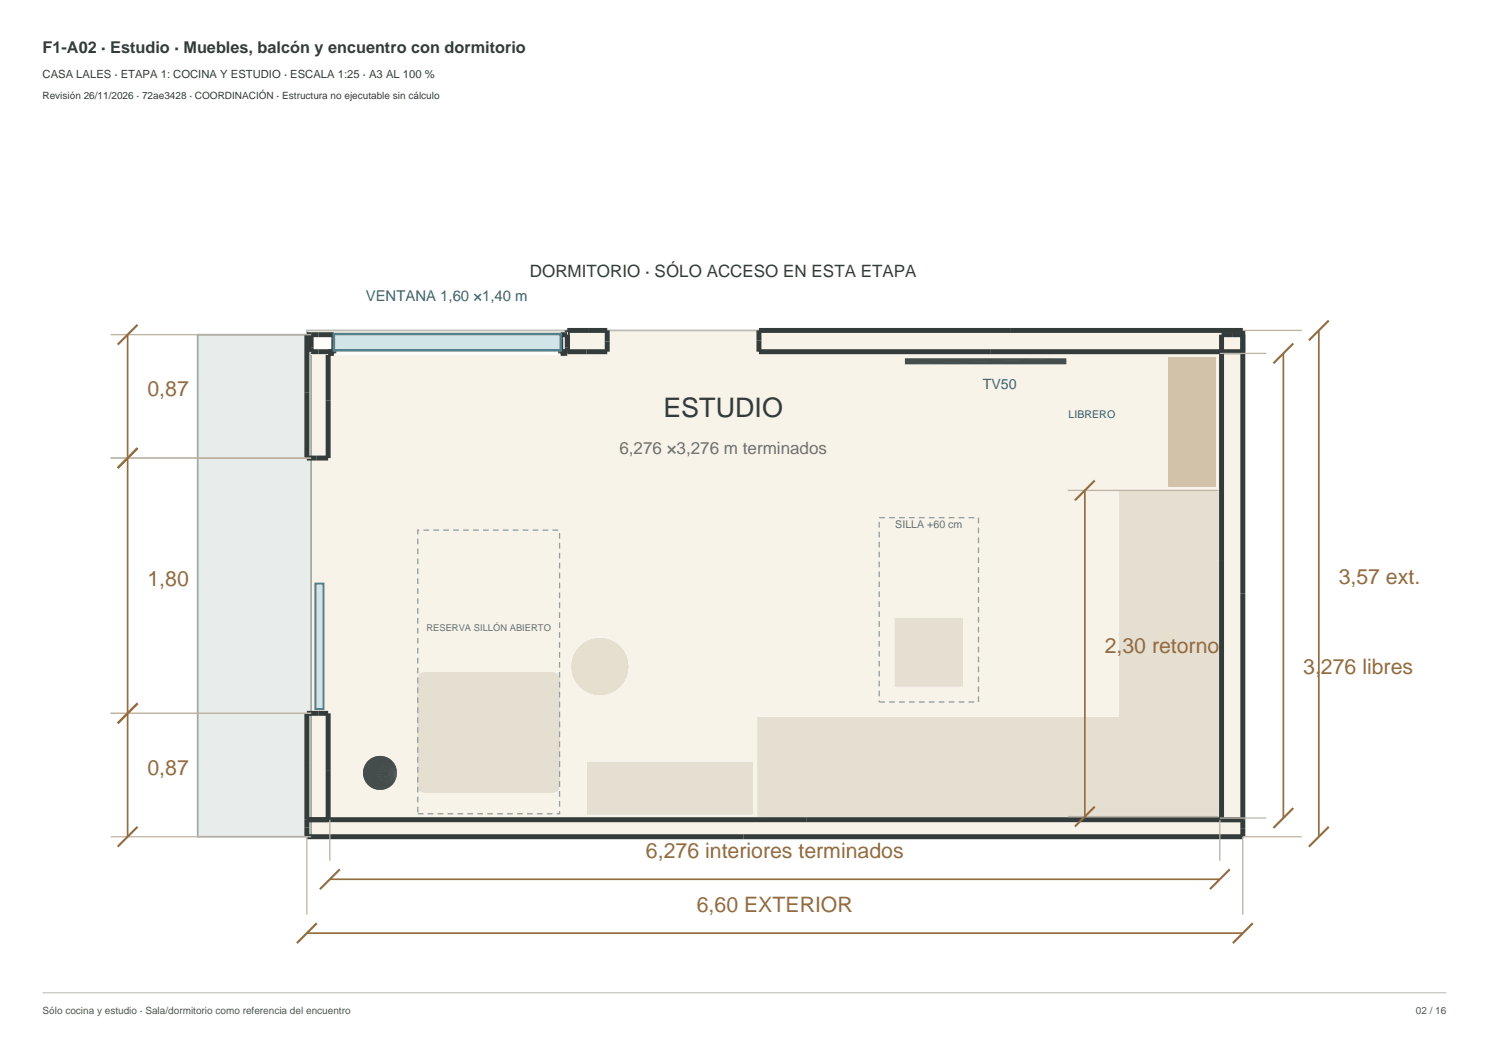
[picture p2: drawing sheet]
<svg xmlns="http://www.w3.org/2000/svg" width="420mm" height="297mm" viewBox="0 0 420 297" stroke-linecap="round" stroke-linejoin="round" font-family="sans-serif">
<path d="M86.6 93.2h264v142.8h-264z" fill-rule="evenodd" fill="#f7f3e9" stroke="#b8bcb7" stroke-width=".48"/>
<path d="M55.8 94.4h32v141.6h-32z" fill-rule="evenodd" fill="#e8ecea" stroke="#9ba7a4" stroke-width=".48"/>
<path d="M87.8 94.4v4.8h6.4v-4.8h-7.6v34.8h6v-34.8M160 94.4h-1.8v4.8h13.1v-6h-11.3v6M350.6 99.2h-136.5v-6h136.5v142.8h-264v-34.8h6v30M350.6 94.4h-6v136.8M86.6 231.2h264" fill="none" stroke="#343c3b" stroke-width="1.4" stroke-linecap="butt"/>
<g fill="#e5dfd2">
<path d="M213.7 230.3l130-28v28z"/>
<path d="M213.7 202.3h130l-130 28z"/>
<path d="M343.7 138.3v64h-28z"/>
<path d="M315.7 138.3h28l-28 64z"/>
<path d="M156 189.6l1.3 .5 .5 1.3z"/>
<path d="M156 189.6l1.8 1.8v30.4z"/>
<path d="M156 223.6l1.8-1.8-.5 1.3z"/>
<path d="M156 189.6l1.8 32.2-1.8 1.8z"/>
<path d="M118.4 190.1l1.2-.5-1.8 1.8z"/>
<path d="M119.6 189.6h36.4l-36.4 34z"/>
<path d="M119.6 223.6l36.4-34v34z"/>
<path d="M117.8 191.4l1.8-1.8-1.8 32.2z"/>
<path d="M119.6 189.6v34l-1.8-1.8z"/>
<path d="M117.8 221.8l1.8 1.8-1.2-.5z"/>
<path d="M151.6 190.6l1.3 .5 .5 1.3z"/>
<path d="M153.4 212.4l-.5 1.3-1.3 .5z"/>
<path d="M153.4 192.4v20l-1.8 1.8z"/>
<path d="M151.6 190.6l1.8 1.8-1.8 21.8z"/>
<path d="M122.8 191.1l1.2-.5-1.8 1.8z"/>
<path d="M124 190.6h27.6l-27.6 23.6z"/>
<path d="M124 214.2l27.6-23.6v23.6z"/>
<path d="M122.2 192.4l1.8-1.8-1.8 21.8z"/>
<path d="M124 190.6v23.6l-1.8-1.8z"/>
<path d="M122.2 212.4l1.8 1.8-1.2-.5z"/>
<path d="M152 213.6l1.3 .5 .5 1.3z"/>
<path d="M152 213.6l1.8 1.8v5.6z"/>
<path d="M153.8 221l-.5 1.3-1.3 .5z"/>
<path d="M152 213.6l1.8 7.4-1.8 1.8z"/>
<path d="M123.6 213.6h28.4v9.2z"/>
<path d="M122.4 214.1l1.2-.5-1.8 1.8z"/>
<path d="M121.8 215.4l1.8 7.4-1.8-1.8z"/>
<path d="M123.6 213.6l28.4 9.2h-28.4z"/>
<path d="M121.8 215.4l1.8-1.8v9.2z"/>
<path d="M121.8 221l1.8 1.8-1.2-.5z"/>
<path d="M156.2 190.4l1.2 .5 .4 1.1z"/>
<path d="M154.6 190.4h1.6l1.6 1.6z"/>
<path d="M153.5 190.9l1.1-.5-1.6 1.6z"/>
<path d="M154.6 190.4l3.2 1.6h-4.8z"/>
<path d="M156.2 222.8l1.6-1.6-.4 1.1z"/>
<path d="M157.8 192v29.2h-4.8z"/>
<path d="M153 192h4.8l-4.8 29.2z"/>
<path d="M154.6 222.8l3.2-1.6-1.6 1.6z"/>
<path d="M153 221.2h4.8l-3.2 1.6z"/>
<path d="M153 221.2l1.6 1.6-1.1-.5z"/>
<path d="M121 190.4l1.2 .5 .4 1.1z"/>
<path d="M118.3 190.9l1.1-.5-1.6 1.6z"/>
<path d="M117.8 192l1.6-1.6h1.6z"/>
<path d="M117.8 192l3.2-1.6 1.6 1.6z"/>
<path d="M122.6 221.2l-.4 1.1-1.2 .5z"/>
<path d="M122.6 192v29.2h-4.8z"/>
<path d="M117.8 192h4.8l-4.8 29.2z"/>
<path d="M117.8 221.2h4.8l-1.6 1.6z"/>
<path d="M117.8 221.2l3.2 1.6h-1.6z"/>
<path d="M117.8 221.2l1.6 1.6-1.1-.5z"/>
<path d="M271.6 174.4v19.2h-19.2z"/>
<path d="M252.4 174.4h19.2l-19.2 19.2z"/>
<path d="M165.6 229.6l46.6-14.5v14.5z"/>
<path d="M165.6 215.1h46.6l-46.6 14.5z"/>
<path d="M177 189.6l-.4 1.5-.7 1.3z"/>
<path d="M177 189.6l-1.1 2.8-1 1.3z"/>
<path d="M177 189.6l-2.1 4.1-1.3 1z"/>
<path d="M177 189.6l-3.4 5.1-1.3 .7z"/>
<path d="M177 189.6l-4.7 5.8-1.5 .4z"/>
<path d="M169.2 196l7.8-6.4-6.2 6.2z"/>
<path d="M167.6 195.8l9.4-6.2-7.8 6.4z"/>
<path d="M166.1 195.4l10.9-5.8-9.4 6.2z"/>
<path d="M164.8 194.7l12.2-5.1-10.9 5.8z"/>
<path d="M163.5 193.7l13.5-4.1-12.2 5.1z"/>
<path d="M162.5 192.4l14.5-2.8-13.5 4.1z"/>
<path d="M161.8 191.1l15.2-1.5-14.5 2.8z"/>
<path d="M161.4 189.6h15.6l-15.2 1.5z"/>
<path d="M161.2 188l15.8 1.6h-15.6z"/>
<path d="M161.4 186.4l15.6 3.2-15.8-1.6z"/>
<path d="M161.8 184.9l15.2 4.7-15.6-3.2z"/>
<path d="M162.5 183.6l14.5 6-15.2-4.7z"/>
<path d="M163.5 182.3l13.5 7.3-14.5-6z"/>
<path d="M163.5 182.3l1.3-1 12.2 8.3z"/>
<path d="M164.8 181.3l1.3-.7 10.9 9z"/>
<path d="M166.1 180.6l1.5-.4 9.4 9.4z"/>
<path d="M167.6 180.2l1.6-.2 7.8 9.6z"/>
<path d="M169.2 180l1.6 .2 6.2 9.4z"/>
<path d="M170.8 180.2l1.5 .4 4.7 9z"/>
<path d="M172.3 180.6l1.3 .7 3.4 8.3z"/>
<path d="M173.6 181.3l1.3 1 2.1 7.3z"/>
<path d="M174.9 182.3l1 1.3 1.1 6z"/>
<path d="M175.9 183.6l.7 1.3 .4 4.7z"/>
<path d="M176.6 184.9l.4 1.5v3.2z"/>
</g>
<path d="M177.1 186.4v3.2" fill="none" stroke="#e5dfd2" stroke-width=".28"/>
<g fill="#e5dfd2">
<path d="M176.6 184.9l.4 1.5 .2 1.6z"/>
<path d="M175.9 183.6l.7 1.3 .6 3.1z"/>
<path d="M174.9 182.3l1 1.3 1.3 4.4z"/>
<path d="M173.6 181.3l1.3 1 2.3 5.7z"/>
<path d="M172.3 180.6l1.3 .7 3.6 6.7z"/>
<path d="M170.8 180.2l1.5 .4 4.9 7.4z"/>
<path d="M169.2 180l1.6 .2 6.4 7.8z"/>
<path d="M167.6 180.2l1.6-.2 8 8z"/>
<path d="M166.1 180.6l1.5-.4 9.6 7.8z"/>
<path d="M164.8 181.3l1.3-.7 11.1 7.4z"/>
<path d="M163.5 182.3l1.3-1 12.4 6.7z"/>
<path d="M163.5 182.3l13.7 5.7-14.7-4.4z"/>
<path d="M162.5 183.6l14.7 4.4-15.4-3.1z"/>
<path d="M161.8 184.9l15.4 3.1-15.8-1.6z"/>
<path d="M161.4 186.4l15.8 1.6h-16z"/>
<path d="M161.2 188h16l-15.8 1.6z"/>
<path d="M161.4 189.6l15.8-1.6-15.4 3.1z"/>
<path d="M161.8 191.1l15.4-3.1-14.7 4.4z"/>
<path d="M162.5 192.4l14.7-4.4-13.7 5.7z"/>
<path d="M163.5 193.7l13.7-5.7-12.4 6.7z"/>
<path d="M164.8 194.7l12.4-6.7-11.1 7.4z"/>
<path d="M166.1 195.4l11.1-7.4-9.6 7.8z"/>
<path d="M167.6 195.8l9.6-7.8-8 8z"/>
<path d="M177.2 188l-6.4 7.8-1.6 .2z"/>
<path d="M177.2 188l-4.9 7.4-1.5 .4z"/>
<path d="M177.2 188l-3.6 6.7-1.3 .7z"/>
<path d="M177.2 188l-2.3 5.7-1.3 1z"/>
<path d="M177.2 188l-1.3 4.4-1 1.3z"/>
<path d="M177.2 188l-.6 3.1-.7 1.3z"/>
<path d="M177.2 188l-.2 1.6-.4 1.5z"/>
<path d="M331.5 181.7l-1.1 1.4-.7 .4z"/>
<path d="M328.8 183.6l2.7-1.9-1.8 1.8z"/>
<path d="M327.9 183.5l3.6-1.8-2.7 1.9z"/>
<path d="M327.2 183.1l4.3-1.4-3.6 1.8z"/>
<path d="M326.5 182.4l5-.7-4.3 1.4z"/>
<path d="M326.1 181.7h5.4l-5 .7z"/>
<path d="M326 180.8l5.5 .9h-5.4z"/>
<path d="M326.1 179.9l5.4 1.8-5.5-.9z"/>
<path d="M326.5 179.2l5 2.5-5.4-1.8z"/>
<path d="M327.2 178.5l4.3 3.2-5-2.5z"/>
<path d="M327.2 178.5l.7-.4 3.6 3.6z"/>
<path d="M327.9 178.1l.9-.1 2.7 3.7z"/>
<path d="M328.8 178l.9 .1 1.8 3.6z"/>
<path d="M329.7 178.1l.7 .4 1.1 3.2z"/>
<path d="M330.4 178.5l.7 .7 .4 2.5z"/>
</g>
<path d="M331.3 179.2v2.5" fill="none" stroke="#e5dfd2" stroke-width=".4"/>
<g fill="#e5dfd2">
<path d="M330.4 178.5l.7 .7 .5 1.6z"/>
<path d="M329.7 178.1l.7 .4 1.2 2.3z"/>
<path d="M328.8 178l.9 .1 1.9 2.7z"/>
<path d="M327.9 178.1l.9-.1 2.8 2.8z"/>
<path d="M327.2 178.5l.7-.4 3.7 2.7z"/>
<path d="M327.2 178.5l4.4 2.3-5.1-1.6z"/>
<path d="M326.5 179.2l5.1 1.6-5.5-.9z"/>
<path d="M326.1 179.9l5.5 .9h-5.6z"/>
<path d="M326 180.8h5.6l-5.5 .9z"/>
<path d="M326.1 181.7l5.5-.9-5.1 1.6z"/>
<path d="M326.5 182.4l5.1-1.6-4.4 2.3z"/>
<path d="M327.2 183.1l4.4-2.3-3.7 2.7z"/>
<path d="M327.9 183.5l3.7-2.7-2.8 2.8z"/>
<path d="M328.8 183.6l2.8-2.8-1.9 2.7z"/>
<path d="M331.6 180.8l-1.2 2.3-.7 .4z"/>
<path d="M331.6 180.8l-.5 1.6-.7 .7z"/>
</g>
<g fill="#d4e5e7" stroke="#52818d" stroke-width=".56">
<path d="M89 164.6h2.2v35.4h-2.2z" fill-rule="evenodd"/>
<path d="M94.2 96.1h64v.7h-64z" fill-rule="evenodd"/>
</g>
<path d="M350.6 93.2h16.6M86.6 236v22M367.2 236h-16.6v22" fill="none" stroke="#bdb3a4" stroke-width=".36"/>
<path d="M372 93.2v142.8M86.6 263.2h264" fill="none" stroke="#936c40" stroke-width=".48"/>
<path d="M374.8 90.4l-5.6 5.6M374.8 233.2l-5.6 5.6M89.4 260.4l-5.6 5.6M353.4 260.4l-5.6 5.6" fill="none" stroke="#936c40" stroke-width=".6"/>
<path d="M87.8 93.8h72.2v6.4h-72.2z" fill-rule="evenodd" fill="#fffefb"/>
<path d="M92.6 99.2v.5h1.6v-5.3h-6.4v4.8h6.4M158.2 99.2h1.8M158.2 94.4h1.8v5.3h-1.8z" fill="none" stroke="#343c3b" stroke-width="1.4" stroke-linecap="butt"/>
<path d="M94.2 94.2h64v4.6h-64z" fill-rule="evenodd" fill="#d1e4e7" stroke="#52818d" stroke-width=".72" stroke-linecap="butt"/>
<path d="M31.2 94.4h56.6M31.2 129.2h56.6M31.2 201.2h56.6M31.2 236h56.6" fill="none" stroke="#bdb3a4" stroke-width=".36"/>
<path d="M36 94.4v141.6" fill="none" stroke="#936c40" stroke-width=".48"/>
<path d="M38.8 91.6l-5.6 5.6M38.8 126.4l-5.6 5.6M38.8 198.4l-5.6 5.6M38.8 233.2l-5.6 5.6" fill="none" stroke="#936c40" stroke-width=".6"/>
<g fill="#e5dfd0">
<path d="M177 189.6l-.4 1.5-.7 1.3z"/>
<path d="M177 189.6l-1.1 2.8-1 1.3z"/>
<path d="M177 189.6l-2.1 4.1-1.3 1z"/>
<path d="M177 189.6l-3.4 5.1-1.3 .7z"/>
<path d="M177 189.6l-4.7 5.8-1.5 .4z"/>
<path d="M169.2 196l7.8-6.4-6.2 6.2z"/>
<path d="M167.6 195.8l9.4-6.2-7.8 6.4z"/>
<path d="M166.1 195.4l10.9-5.8-9.4 6.2z"/>
<path d="M164.8 194.7l12.2-5.1-10.9 5.8z"/>
<path d="M163.5 193.7l13.5-4.1-12.2 5.1z"/>
<path d="M162.5 192.4l14.5-2.8-13.5 4.1z"/>
<path d="M161.8 191.1l15.2-1.5-14.5 2.8z"/>
<path d="M161.4 189.6h15.6l-15.2 1.5z"/>
<path d="M161.2 188l15.8 1.6h-15.6z"/>
<path d="M161.4 186.4l15.6 3.2-15.8-1.6z"/>
<path d="M161.8 184.9l15.2 4.7-15.6-3.2z"/>
<path d="M162.5 183.6l14.5 6-15.2-4.7z"/>
<path d="M163.5 182.3l13.5 7.3-14.5-6z"/>
<path d="M163.5 182.3l1.3-1 12.2 8.3z"/>
<path d="M164.8 181.3l1.3-.7 10.9 9z"/>
<path d="M166.1 180.6l1.5-.4 9.4 9.4z"/>
<path d="M167.6 180.2l1.6-.2 7.8 9.6z"/>
<path d="M169.2 180l1.6 .2 6.2 9.4z"/>
<path d="M170.8 180.2l1.5 .4 4.7 9z"/>
<path d="M172.3 180.6l1.3 .7 3.4 8.3z"/>
<path d="M173.6 181.3l1.3 1 2.1 7.3z"/>
<path d="M174.9 182.3l1 1.3 1.1 6z"/>
<path d="M175.9 183.6l.7 1.3 .4 4.7z"/>
<path d="M176.6 184.9l.4 1.5v3.2z"/>
</g>
<path d="M177.1 186.4v3.2" fill="none" stroke="#e5dfd0" stroke-width=".28"/>
<g fill="#e5dfd0">
<path d="M176.6 184.9l.4 1.5 .2 1.6z"/>
<path d="M175.9 183.6l.7 1.3 .6 3.1z"/>
<path d="M174.9 182.3l1 1.3 1.3 4.4z"/>
<path d="M173.6 181.3l1.3 1 2.3 5.7z"/>
<path d="M172.3 180.6l1.3 .7 3.6 6.7z"/>
<path d="M170.8 180.2l1.5 .4 4.9 7.4z"/>
<path d="M169.2 180l1.6 .2 6.4 7.8z"/>
<path d="M167.6 180.2l1.6-.2 8 8z"/>
<path d="M166.1 180.6l1.5-.4 9.6 7.8z"/>
<path d="M164.8 181.3l1.3-.7 11.1 7.4z"/>
<path d="M163.5 182.3l1.3-1 12.4 6.7z"/>
<path d="M163.5 182.3l13.7 5.7-14.7-4.4z"/>
<path d="M162.5 183.6l14.7 4.4-15.4-3.1z"/>
<path d="M161.8 184.9l15.4 3.1-15.8-1.6z"/>
<path d="M161.4 186.4l15.8 1.6h-16z"/>
<path d="M161.2 188h16l-15.8 1.6z"/>
<path d="M161.4 189.6l15.8-1.6-15.4 3.1z"/>
<path d="M161.8 191.1l15.4-3.1-14.7 4.4z"/>
<path d="M162.5 192.4l14.7-4.4-13.7 5.7z"/>
<path d="M163.5 193.7l13.7-5.7-12.4 6.7z"/>
<path d="M164.8 194.7l12.4-6.7-11.1 7.4z"/>
<path d="M166.1 195.4l11.1-7.4-9.6 7.8z"/>
<path d="M167.6 195.8l9.6-7.8-8 8z"/>
<path d="M177.2 188l-6.4 7.8-1.6 .2z"/>
<path d="M177.2 188l-4.9 7.4-1.5 .4z"/>
<path d="M177.2 188l-3.6 6.7-1.3 .7z"/>
<path d="M177.2 188l-2.3 5.7-1.3 1z"/>
<path d="M177.2 188l-1.3 4.4-1 1.3z"/>
<path d="M177.2 188l-.6 3.1-.7 1.3z"/>
<path d="M177.2 188l-.2 1.6-.4 1.5z"/>
<path d="M331.5 181.7l-1.1 1.4-.7 .4z"/>
<path d="M328.8 183.6l2.7-1.9-1.8 1.8z"/>
<path d="M327.9 183.5l3.6-1.8-2.7 1.9z"/>
<path d="M327.2 183.1l4.3-1.4-3.6 1.8z"/>
<path d="M326.5 182.4l5-.7-4.3 1.4z"/>
<path d="M326.1 181.7h5.4l-5 .7z"/>
<path d="M326 180.8l5.5 .9h-5.4z"/>
<path d="M326.1 179.9l5.4 1.8-5.5-.9z"/>
<path d="M326.5 179.2l5 2.5-5.4-1.8z"/>
<path d="M327.2 178.5l4.3 3.2-5-2.5z"/>
<path d="M327.2 178.5l.7-.4 3.6 3.6z"/>
<path d="M327.9 178.1l.9-.1 2.7 3.7z"/>
<path d="M328.8 178l.9 .1 1.8 3.6z"/>
<path d="M329.7 178.1l.7 .4 1.1 3.2z"/>
<path d="M330.4 178.5l.7 .7 .4 2.5z"/>
</g>
<path d="M331.3 179.2v2.5" fill="none" stroke="#e5dfd0" stroke-width=".4"/>
<g fill="#e5dfd0">
<path d="M330.4 178.5l.7 .7 .5 1.6z"/>
<path d="M329.7 178.1l.7 .4 1.2 2.3z"/>
<path d="M328.8 178l.9 .1 1.9 2.7z"/>
<path d="M327.9 178.1l.9-.1 2.8 2.8z"/>
<path d="M327.2 178.5l.7-.4 3.7 2.7z"/>
<path d="M327.2 178.5l4.4 2.3-5.1-1.6z"/>
<path d="M326.5 179.2l5.1 1.6-5.5-.9z"/>
<path d="M326.1 179.9l5.5 .9h-5.6z"/>
<path d="M326 180.8h5.6l-5.5 .9z"/>
<path d="M326.1 181.7l5.5-.9-5.1 1.6z"/>
<path d="M326.5 182.4l5.1-1.6-4.4 2.3z"/>
<path d="M327.2 183.1l4.4-2.3-3.7 2.7z"/>
<path d="M327.9 183.5l3.7-2.7-2.8 2.8z"/>
<path d="M328.8 183.6l2.8-2.8-1.9 2.7z"/>
<path d="M331.6 180.8l-1.2 2.3-.7 .4z"/>
<path d="M331.6 180.8l-.5 1.6-.7 .7z"/>
</g>
<g fill="#d2c2a9">
<path d="M343 100.8v36.4h-13.3z"/>
<path d="M329.7 100.8h13.3l-13.3 36.4z"/>
</g>
<g fill="#444d4b">
<path d="M255.3 102.7l45.4-1.6v1.6z"/>
<path d="M255.3 101.1h45.4l-45.4 1.6z"/>
<path d="M111.9 218.9l-.7 1.8-.6 .7z"/>
<path d="M111.9 218.9l-1.3 2.5-.7 .6z"/>
<path d="M111.9 218.9l-2 3.1-.9 .4z"/>
<path d="M108.1 222.7l3.8-3.8-2.9 3.5z"/>
<path d="M107.2 222.8l4.7-3.9-3.8 3.8z"/>
<path d="M106.3 222.7l5.6-3.8-4.7 3.9z"/>
<path d="M105.4 222.4l6.5-3.5-5.6 3.8z"/>
<path d="M104.5 222l7.4-3.1-6.5 3.5z"/>
<path d="M103.8 221.4l8.1-2.5-7.4 3.1z"/>
<path d="M103.2 220.7l8.7-1.8-8.1 2.5z"/>
<path d="M102.8 219.8l9.1-.9-8.7 1.8z"/>
<path d="M102.5 218.9h9.4l-9.1 .9z"/>
<path d="M102.4 218l9.5 .9h-9.4z"/>
<path d="M102.5 217.1l9.4 1.8-9.5-.9z"/>
<path d="M102.8 216.2l9.1 2.7-9.4-1.8z"/>
<path d="M103.2 215.3l8.7 3.6-9.1-2.7z"/>
<path d="M103.8 214.6l8.1 4.3-8.7-3.6z"/>
<path d="M103.8 214.6l.7-.6 7.4 4.9z"/>
<path d="M104.5 214l.9-.4 6.5 5.3z"/>
<path d="M105.4 213.6l.9-.3 5.6 5.6z"/>
<path d="M106.3 213.3l.9-.1 4.7 5.7z"/>
<path d="M107.2 213.2l.9 .1 3.8 5.6z"/>
<path d="M108.1 213.3l.9 .3 2.9 5.3z"/>
<path d="M109 213.6l.9 .4 2 4.9z"/>
<path d="M109.9 214l.7 .6 1.3 4.3z"/>
<path d="M110.6 214.6l.6 .7 .7 3.6z"/>
<path d="M111.2 215.3l.4 .9 .3 2.7z"/>
</g>
<path d="M111.8 216.2v2.7" fill="none" stroke="#444d4b" stroke-width=".28"/>
<g fill="#444d4b">
<path d="M111.2 215.3l.4 .9 .4 1.8z"/>
<path d="M110.6 214.6l.6 .7 .8 2.7z"/>
<path d="M109.9 214l.7 .6 1.4 3.4z"/>
<path d="M109 213.6l.9 .4 2.1 4z"/>
<path d="M108.1 213.3l.9 .3 3 4.4z"/>
<path d="M107.2 213.2l.9 .1 3.9 4.7z"/>
<path d="M106.3 213.3l.9-.1 4.8 4.8z"/>
<path d="M105.4 213.6l.9-.3 5.7 4.7z"/>
<path d="M104.5 214l.9-.4 6.6 4.4z"/>
<path d="M103.8 214.6l.7-.6 7.5 4z"/>
<path d="M103.8 214.6l8.2 3.4-8.8-2.7z"/>
<path d="M103.2 215.3l8.8 2.7-9.2-1.8z"/>
<path d="M102.8 216.2l9.2 1.8-9.5-.9z"/>
<path d="M102.5 217.1l9.5 .9h-9.6z"/>
<path d="M102.4 218h9.6l-9.5 .9z"/>
<path d="M102.5 218.9l9.5-.9-9.2 1.8z"/>
<path d="M102.8 219.8l9.2-1.8-8.8 2.7z"/>
<path d="M103.2 220.7l8.8-2.7-8.2 3.4z"/>
<path d="M103.8 221.4l8.2-3.4-7.5 4z"/>
<path d="M104.5 222l7.5-4-6.6 4.4z"/>
<path d="M105.4 222.4l6.6-4.4-5.7 4.7z"/>
<path d="M106.3 222.7l5.7-4.7-4.8 4.8z"/>
<path d="M112 218l-3.9 4.7-.9 .1z"/>
<path d="M112 218l-3 4.4-.9 .3z"/>
<path d="M112 218l-2.1 4-.9 .4z"/>
<path d="M112 218l-1.4 3.4-.7 .6z"/>
<path d="M112 218l-.8 2.7-.6 .7z"/>
<path d="M112 218l-.4 1.8-.4 .9z"/>
</g>
<path d="M117.8 149.5h40v80h-40zM248 146h28v52h-28z" fill="none" stroke="#8d9d99" stroke-width=".36" stroke-dasharray="1.6 1.2" stroke-linecap="butt"/>
<path d="M344.1 99.7h13.1M301.2 138.3h42.5M93 231.2v11.6M301.2 230.3h42.5M344.1 231.2v11.6M344.1 230.7h13.1" fill="none" stroke="#bdb3a4" stroke-width=".36"/>
<path d="M362 99.7v131M306 138.3v92M93 248h251.1" fill="none" stroke="#936c40" stroke-width=".48"/>
<path d="M364.8 96.9l-5.6 5.6M308.8 135.5l-5.6 5.6M308.8 227.5l-5.6 5.6M364.8 227.9l-5.6 5.6M95.8 245.2l-5.6 5.6M346.9 245.2l-5.6 5.6" fill="none" stroke="#936c40" stroke-width=".6"/>
<path d="M12 280h396" fill="none" stroke="#c6c9c0" stroke-width=".35"/>
<text font-size="7.6" fill="#343c3b" x="187.1" y="117.6">ESTUDIO</text>
<g font-size="6" fill="#936c40">
<text x="41.6" y="111.8">0,87</text>
<text x="41.6" y="165.2">1,80</text>
<text x="377.6" y="164.6">3,57 ext.</text>
<text x="311.6" y="184.3">2,30 retorno</text>
<text x="367.6" y="190">3,276 libres</text>
<text x="41.6" y="218.6">0,87</text>
<text x="182.2" y="242">6,276 interiores terminados</text>
<text x="196.6" y="257.2">6,60 EXTERIOR</text>
</g>
<text font-size="4.8" fill="#343c3b" x="149.5" y="78">DORMITORIO · SÓLO ACCESO EN ESTA ETAPA</text>
<text font-size="4.8" fill="#73746b" x="174.7" y="128">6,276 ×3,276 m terminados</text>
<text font-size="4.6" fill="#343c3b" x="12" y="15">F1-A02 · Estudio · Muebles, balcón y encuentro con dormitorio</text>
<text font-size="4.2" fill="#365e73" x="103.2" y="84.8">VENTANA 1,60 ×1,40 m</text>
<text font-size="4" fill="#365e73" x="277.2" y="109.6">TV50</text>
<text font-size="3.2" fill="#343c3b" x="12" y="22">CASA LALES · ETAPA 1: COCINA Y ESTUDIO · ESCALA 1:25 · A3 AL 100 %</text>
<text font-size="3" fill="#365e73" x="301.4" y="118">LIBRERO</text>
<text font-size="3" fill="#63756e" x="252.5" y="148.8">SILLA +60 cm</text>
<text font-size="2.8" fill="#343c3b" x="12" y="28">Revisión 26/11/2026 · 72ae3428 · COORDINACIÓN · Estructura no ejecutable sin cálculo</text>
<g font-size="2.8" fill="#515950">
<text x="12" y="286">Sólo cocina y estudio · Sala/dormitorio como referencia del encuentro</text>
<text x="399.4" y="286">02 / 16</text>
</g>
<text font-size="2.6" fill="#63756e" x="120.3" y="178">RESERVA SILLÓN ABIERTO</text>
</svg>
